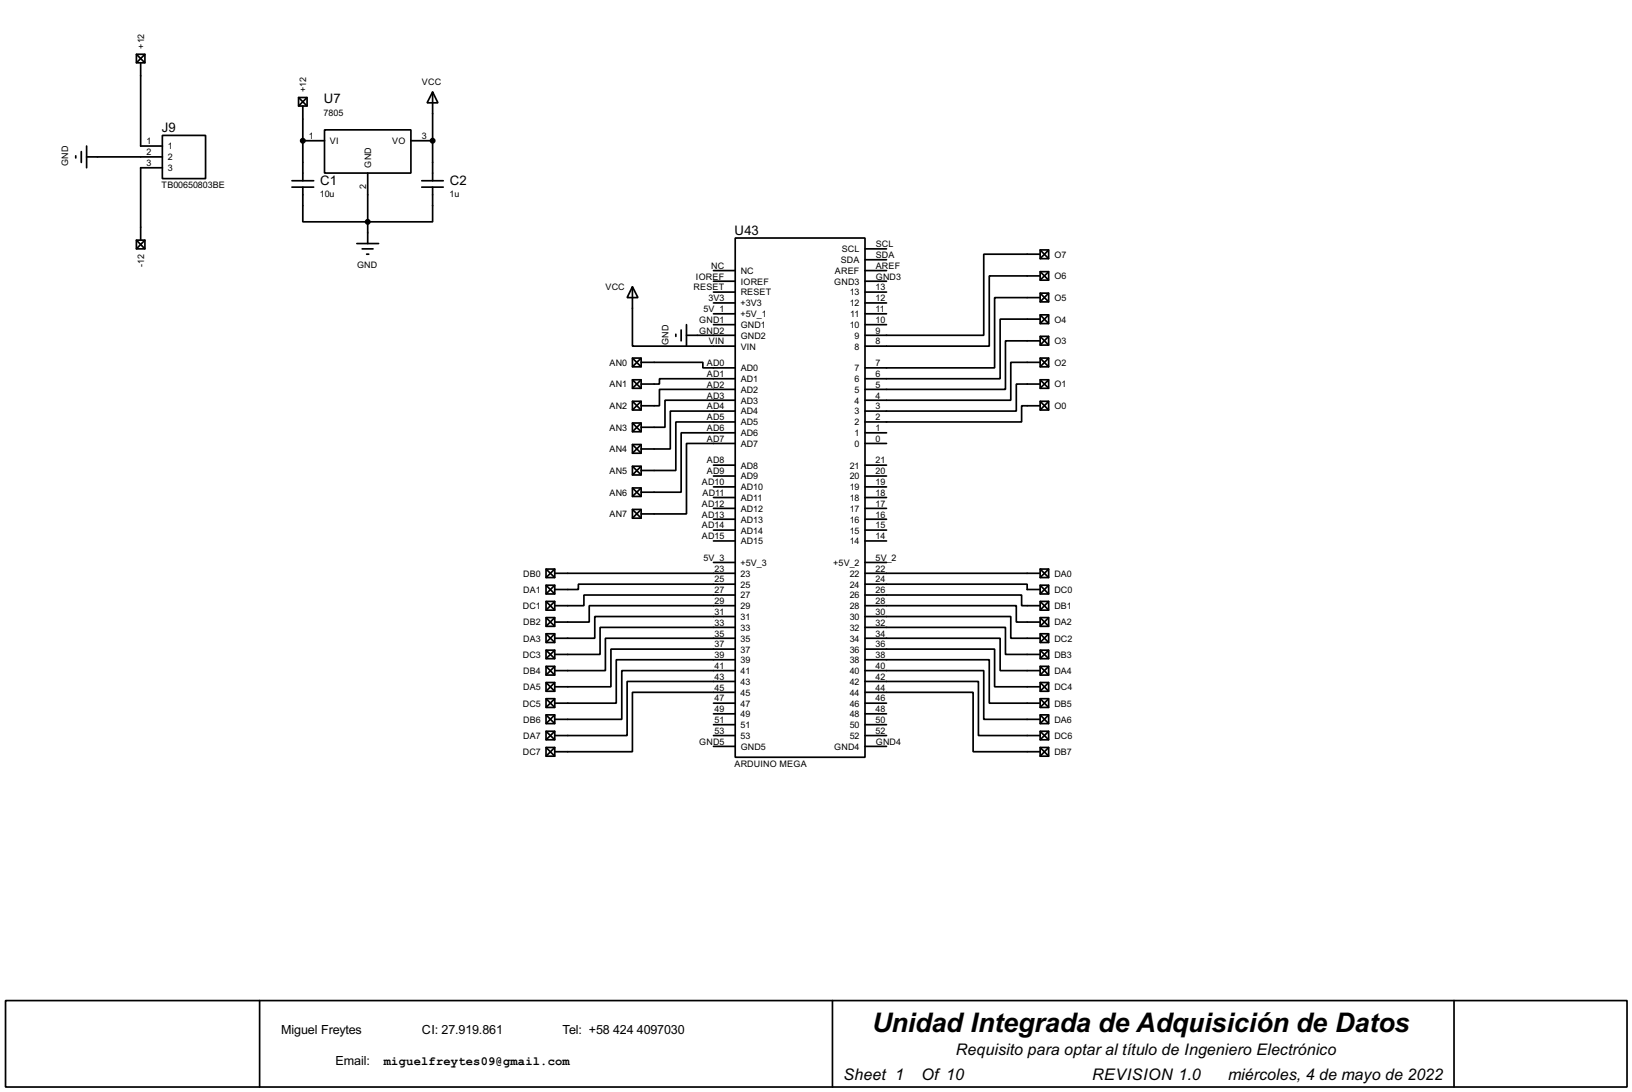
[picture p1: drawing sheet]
<svg xmlns="http://www.w3.org/2000/svg" width="383mm" height="256mm" viewBox="0 0 383 256" stroke-linecap="round" stroke-linejoin="round" font-family="sans-serif">
<g fill="none" stroke="#000" stroke-width=".4">
<path d="M32.1 12.8h2v2h-2zM32.1 12.8l2 2M33.1 14.8v19.5h5.1M34.1 12.8l-2 2M17.8 36.6v.5M19.1 35.6v2.6M20.4 36.9h17.8M20.4 34.3v5.1M38.2 31.8h10.1v10.2h-10.1zM38.2 39.4h-5.1v17M70.2 22.9h2v2h-2zM70.2 22.9l2 2"/>
<path d="M71.2 24.9v17.6M71.2 33.1h5.1M72.2 22.9l-2 2M76.3 30.5h20.3v10.2h-20.3zM96.6 33.1h5.1M101.7 21.6l1.2 2.6h-2.5zM101.7 21.6v20.9M32.1 56.4h2v2.1h-2zM32.1 56.4l2 2.1M34.1 56.4l-2 2.1M68.6 44h5.1M68.6 42.5h5.1"/>
<path d="M71.2 44v8.1h30.5v-8.1M83.9 57.2h5.1M85.1 58.5h2.6M86.2 59.7h.5M86.4 40.7v16.5M99.1 44h5.1M99.1 42.5h5.1M172.8 55.9h30.5v122h-30.5zM203.3 58.5h5M244.4 58.7h2v2.1h-2zM244.4 59.7h-13.2v19.1h-27.9M244.4 58.7l2 2.1"/>
<path d="M246.4 58.7l-2 2.1M148.6 67.4l1.3 2.5h-2.5zM148.6 67.4v13.9h24.2M158.8 78.5v.5M160.1 77.5v2.6M161.3 78.8h11.5M161.3 76.3v5M167.7 71.2h5.1M167.7 73.7h5.1M167.7 76.3h5.1M167.7 68.6h5.1M167.7 63.6h5.1"/>
<path d="M167.7 66.1h5.1M203.3 71.2h5M203.3 73.7h5M203.3 76.3h5M203.3 68.6h5M203.3 63.6h5M203.3 66.1h5M203.3 61h5M244.4 79h2v2.1h-2zM244.4 74h2v2h-2zM244.4 68.9h2v2h-2zM244.4 63.8h2v2h-2z"/>
<path d="M244.4 75h-9.4v14h-31.7M244.4 69.9h-10.7v16.5h-30.4M244.4 64.8h-11.9v16.5h-29.2M244.4 79l2 2.1M244.4 74l2 2M244.4 68.9l2 2M244.4 63.8l2 2M246.4 79l-2 2.1M246.4 74l-2 2M246.4 68.9l-2 2M246.4 63.8l-2 2M148.6 84.1h2.1v2.1h-2.1z"/>
<path d="M148.6 89.2h2.1v2h-2.1zM148.6 94.3h2.1v2h-2.1zM148.6 99.4h2.1v2h-2.1zM148.6 84.1l2.1 2.1M148.6 89.2l2.1 2M148.6 94.3l2.1 2M148.6 99.4l2.1 2M150.7 85.1h14.5v1.3h7.6M150.7 84.1l-2.1 2.1M150.7 89.2l-2.1 2M150.7 94.3l-2.1 2M150.7 99.4l-2.1 2"/>
<path d="M172.8 89h-17.8v1.2h-4.3M172.8 91.5h-17.8v3.8h-4.3M172.8 94h-16.5v6.4h-5.6M172.8 96.6h-15.3v8.9h-6.8M172.8 99.1h-14v11.4h-8.1M244.4 94.3h2v2h-2zM244.4 89.2h2v2h-2zM244.4 84.1h2v2.1h-2zM244.4 95.3h-4.3v3.8h-36.8M244.4 90.2h-5.6v6.4h-35.5M244.4 85.1h-6.9v8.9h-34.2M244.4 80.1h-8.1v11.4h-33"/>
<path d="M244.4 94.3l2 2M244.4 89.2l2 2M244.4 84.1l2 2.1M246.4 94.3l-2 2M246.4 89.2l-2 2M246.4 84.1l-2 2.1M148.6 104.4h2.1v2.1h-2.1zM148.6 109.5h2.1v2.1h-2.1zM148.6 114.6h2.1v2h-2.1zM148.6 119.7h2.1v2h-2.1zM148.6 104.4l2.1 2.1M148.6 109.5l2.1 2.1"/>
<path d="M148.6 114.6l2.1 2M148.6 119.7l2.1 2M150.7 104.4l-2.1 2.1M150.7 109.5l-2.1 2.1M150.7 114.6l-2.1 2M150.7 119.7l-2.1 2M167.7 119.4h5.1M167.7 116.9h5.1M167.7 114.4h5.1M167.7 111.8h5.1M167.7 109.3h5.1M172.8 101.7h-12.7v13.9h-9.4"/>
<path d="M172.8 104.2h-11.5v16.5h-10.6M203.3 104.2h5M203.3 101.7h5M203.3 119.4h5M203.3 116.9h5M203.3 114.4h5M203.3 111.8h5M203.3 109.3h5M128.3 133.7h2.1v2h-2.1zM128.3 137.5h2.1v2h-2.1zM128.3 133.7l2.1 2M128.3 137.5l2.1 2"/>
<path d="M130.4 134.7h42.4M130.4 133.7l-2.1 2M130.4 137.5l-2.1 2M167.7 132.1h5.1M167.7 127.1h5.1M167.7 124.5h5.1M167.7 122h5.1M172.8 137.2h-36.9v1.3h-5.5M172.8 139.8h-35.6v2.5h-6.8M203.3 137.2h38.1v1.3h3M203.3 139.8h36.8v2.5h4.3M203.3 134.7h41.1"/>
<path d="M203.3 132.1h5M203.3 127.1h5M203.3 124.5h5M203.3 122h5M244.4 133.7h2v2h-2zM244.4 137.5h2v2h-2zM244.4 133.7l2 2M244.4 137.5l2 2M246.4 133.7l-2 2M246.4 137.5l-2 2M128.3 141.3h2.1v2h-2.1zM128.3 145.1h2.1v2h-2.1z"/>
<path d="M128.3 148.9h2.1v2h-2.1zM128.3 152.7h2.1v2h-2.1zM128.3 156.5h2.1v2.1h-2.1zM128.3 141.3l2.1 2M128.3 145.1l2.1 2M128.3 148.9l2.1 2M128.3 152.7l2.1 2M128.3 156.5l2.1 2.1M130.4 141.3l-2.1 2M130.4 145.1l-2.1 2M130.4 148.9l-2.1 2M130.4 152.7l-2.1 2"/>
<path d="M130.4 156.5l-2.1 2.1M172.8 142.3h-34.3v3.8h-8.1M172.8 144.8h-33v5.1h-9.4M172.8 147.4h-31.8v6.3h-10.6M172.8 149.9h-30.5v7.6h-11.9M172.8 152.5h-29.2v8.8h-13.2M172.8 155h-28v10.2h-14.4M172.8 157.5h-26.7v11.5h-15.7M203.3 142.3h35.5v3.8h5.6M203.3 144.8h34.2v5.1h6.9M203.3 147.4h33v6.3h8.1M203.3 149.9h31.7v7.6h9.4"/>
<path d="M203.3 152.5h30.4v8.8h10.7M203.3 155h29.2v10.2h11.9M203.3 157.5h27.9v11.5h13.2M244.4 141.3h2v2h-2zM244.4 145.1h2v2h-2zM244.4 148.9h2v2h-2zM244.4 152.7h2v2h-2zM244.4 156.5h2v2.1h-2zM244.4 141.3l2 2M244.4 145.1l2 2M244.4 148.9l2 2M244.4 152.7l2 2"/>
<path d="M244.4 156.5l2 2.1M246.4 141.3l-2 2M246.4 145.1l-2 2M246.4 148.9l-2 2M246.4 152.7l-2 2M246.4 156.5l-2 2.1M128.3 160.3h2.1v2.1h-2.1zM128.3 164.1h2.1v2.1h-2.1zM128.3 167.9h2.1v2.1h-2.1zM128.3 171.8h2.1v2h-2.1zM128.3 175.6h2.1v2h-2.1zM128.3 160.3l2.1 2.1"/>
<path d="M128.3 164.1l2.1 2.1M128.3 167.9l2.1 2.1M128.3 171.8l2.1 2M128.3 175.6l2.1 2M130.4 160.3l-2.1 2.1M130.4 164.1l-2.1 2.1M130.4 167.9l-2.1 2.1M130.4 171.8l-2.1 2M130.4 175.6l-2.1 2M167.7 165.2h5.1M167.7 172.8h5.1M167.7 167.7h5.1"/>
<path d="M167.7 170.2h5.1M167.7 175.3h5.1M172.8 160.1h-25.4v12.7h-17M172.8 162.6h-24.2v14h-18.2M203.3 160.1h26.6v12.7h14.5M203.3 162.6h25.4v14h15.7M203.3 165.2h5M203.3 172.8h5M203.3 167.7h5M203.3 170.2h5M203.3 175.3h5M244.4 160.3h2v2.1h-2z"/>
<path d="M244.4 164.1h2v2.1h-2zM244.4 167.9h2v2.1h-2zM244.4 171.8h2v2h-2zM244.4 175.6h2v2h-2zM244.4 160.3l2 2.1M244.4 164.1l2 2.1M244.4 167.9l2 2.1M244.4 171.8l2 2M244.4 175.6l2 2M246.4 160.3l-2 2.1M246.4 164.1l-2 2.1M246.4 167.9l-2 2.1"/>
<path d="M246.4 171.8l-2 2M246.4 175.6l-2 2M1.3 235h381v20.3h-381zM61 235v20.3M195.6 235v20.3M341.7 235v20.3"/>
</g>
<g fill="#000">
<circle cx="71.2" cy="33.1" r=".2"/>
<circle cx="101.7" cy="33.1" r=".2"/>
</g>
<g fill="#000" stroke="#000" stroke-width=".4">
<circle cx="71.1" cy="33.1" r=".5"/>
<circle cx="101.6" cy="33.1" r=".5"/>
<circle cx="86.4" cy="52.1" r=".5"/>
</g>
<text font-size="7.1" x="204.9" y="242.3">Unidad Integrada de Adquisición de Datos</text>
<g font-size="4.2">
<text x="224.6" y="247.8">Requisito para optar al título de Ingeniero Electrónico</text>
<text x="198.2" y="253.7">Sheet 1</text>
<text x="216.5" y="253.7">Of 10</text>
<text x="256.6" y="253.7">REVISION 1.0</text>
<text x="288.6" y="253.7">miércoles, 4 de mayo de 2022</text>
</g>
<g font-size="3.5">
<text x="76.1" y="24.3">U7</text>
<text x="38" y="31">J9</text>
<text x="75.2" y="43.4">C1</text>
<text x="105.7" y="43.4">C2</text>
<text x="172.6" y="55.1">U43</text>
</g>
<g font-size="3.3">
<text x="66.1" y="242.8">Miguel Freytes</text>
<text x="99.2" y="242.8">CI: 27.919.861</text>
<text x="132.2" y="242.8">Tel: +58</text>
<text x="144.1" y="242.8">424</text>
<text x="149.7" y="242.8">4097030</text>
<text x="78.8" y="250.2">Email:</text>
</g>
<text font-size="3.2" x="90.2" y="250.2">miguelfreytes09@gmail.com</text>
<g font-size="2.4">
<text x="33.9" y="11.4" transform="rotate(-90 33.9 11.4)">+12</text>
<text x="72" y="21.6" transform="rotate(-90 72 21.6)">+12</text>
<text x="99.1" y="19.9">VCC</text>
<text x="76.1" y="27.2">7805</text>
<text x="34.5" y="33.9">1</text>
<text x="39.4" y="35.1">1</text>
<text x="72.6" y="32.7">1</text>
<text x="77.5" y="33.9">VI</text>
<text x="92.2" y="33.9">VO</text>
<text x="99.1" y="32.7">3</text>
<text x="16.1" y="39.1" transform="rotate(-90 16.1 39.1)">GND</text>
<text x="34.5" y="36.4">2</text>
<text x="34.5" y="39">3</text>
<text x="39.4" y="37.7">2</text>
<text x="39.4" y="40.2">3</text>
<text x="87.2" y="39.4" transform="rotate(-90 87.2 39.4)">GND</text>
<text x="38" y="44.1">TB00650803BE</text>
<text x="75.2" y="46.3">10u</text>
<text x="86" y="44.4" transform="rotate(-90 86 44.4)">2</text>
<text x="105.7" y="46.3">1u</text>
<text x="197.8" y="59.3">SCL</text>
<text x="205.8" y="58.1">SCL</text>
<text x="33.8" y="62.7" transform="rotate(-90 33.8 62.7)">-12</text>
<text x="83.9" y="63.1">GND</text>
<text x="163.5" y="65.6">IOREF</text>
<text x="167.1" y="63.1">NC</text>
<text x="174" y="64.3">NC</text>
<text x="196.2" y="64.3">AREF</text>
<text x="197.5" y="61.8">SDA</text>
<text x="205.8" y="63.1">AREF</text>
<text x="205.8" y="65.6">GND3</text>
<text x="205.8" y="60.6">SDA</text>
<text x="247.7" y="65.6">O6</text>
<text x="247.7" y="60.5">O7</text>
<text x="142.3" y="68.1">VCC</text>
<text x="163" y="68.2">RESET</text>
<text x="166.5" y="70.8">3V3</text>
<text x="174" y="72">+3V3</text>
<text x="174" y="66.9">IOREF</text>
<text x="174" y="69.4">RESET</text>
<text x="196" y="66.9">GND3</text>
<text x="199.7" y="72">12</text>
<text x="199.7" y="69.4">13</text>
<text x="205.8" y="70.8">12</text>
<text x="205.8" y="68.2">13</text>
<text x="247.7" y="70.7">O5</text>
<text x="164.3" y="75.8">GND1</text>
<text x="165.3" y="73.3">5V_1</text>
<text x="174" y="74.5">+5V_1</text>
<text x="174" y="77.1">GND1</text>
<text x="199.7" y="77.1">10</text>
<text x="199.8" y="74.5">11</text>
<text x="205.8" y="75.8">10</text>
<text x="205.8" y="73.3">11</text>
<text x="247.7" y="75.8">O4</text>
<text x="157.1" y="81" transform="rotate(-90 157.1 81)">GND</text>
<text x="164.3" y="78.3">GND2</text>
<text x="166.6" y="80.9">VIN</text>
<text x="174" y="79.6">GND2</text>
<text x="174" y="82.1">VIN</text>
<text x="200.8" y="82.1">8</text>
<text x="200.8" y="79.6">9</text>
<text x="205.8" y="80.9">8</text>
<text x="205.8" y="78.3">9</text>
<text x="247.7" y="80.8">O3</text>
<text x="143.2" y="85.9">AN0</text>
<text x="166.1" y="86">AD0</text>
<text x="166.1" y="88.5">AD1</text>
<text x="174" y="87.2">AD0</text>
<text x="174" y="89.8">AD1</text>
<text x="200.8" y="89.8">6</text>
<text x="200.8" y="87.2">7</text>
<text x="205.8" y="88.5">6</text>
<text x="205.8" y="86">7</text>
<text x="247.7" y="85.9">O2</text>
<text x="143.2" y="91">AN1</text>
<text x="166.1" y="91.1">AD2</text>
<text x="166.1" y="93.6">AD3</text>
<text x="174" y="92.3">AD2</text>
<text x="174" y="94.8">AD3</text>
<text x="200.8" y="94.8">4</text>
<text x="200.8" y="92.3">5</text>
<text x="205.8" y="93.6">4</text>
<text x="205.8" y="91.1">5</text>
<text x="247.7" y="91">O1</text>
<text x="143.2" y="96.1">AN2</text>
<text x="143.2" y="101.2">AN3</text>
<text x="166.1" y="96.2">AD4</text>
<text x="166.1" y="98.7">AD5</text>
<text x="166.1" y="101.2">AD6</text>
<text x="174" y="97.4">AD4</text>
<text x="174" y="99.9">AD5</text>
<text x="200.8" y="99.9">2</text>
<text x="200.8" y="97.4">3</text>
<text x="205.8" y="101.2">1</text>
<text x="205.8" y="98.7">2</text>
<text x="205.8" y="96.2">3</text>
<text x="247.7" y="96.1">O0</text>
<text x="143.2" y="106.3">AN4</text>
<text x="166.1" y="103.8">AD7</text>
<text x="174" y="102.5">AD6</text>
<text x="174" y="105">AD7</text>
<text x="200.8" y="105">0</text>
<text x="200.8" y="102.5">1</text>
<text x="205.8" y="103.8">0</text>
<text x="143.2" y="111.3">AN5</text>
<text x="164.9" y="114">AD10</text>
<text x="166.1" y="108.9">AD8</text>
<text x="166.1" y="111.4">AD9</text>
<text x="174" y="110.1">AD8</text>
<text x="174" y="112.6">AD9</text>
<text x="199.7" y="112.6">20</text>
<text x="199.7" y="110.1">21</text>
<text x="205.8" y="114">19</text>
<text x="205.8" y="111.4">20</text>
<text x="205.8" y="108.9">21</text>
<text x="143.2" y="116.4">AN6</text>
<text x="164.9" y="119">AD12</text>
<text x="165.1" y="116.5">AD11</text>
<text x="174" y="115.2">AD10</text>
<text x="174" y="117.7">AD11</text>
<text x="199.7" y="117.7">18</text>
<text x="199.7" y="115.2">19</text>
<text x="205.8" y="119">17</text>
<text x="205.8" y="116.5">18</text>
<text x="143.2" y="121.5">AN7</text>
<text x="164.9" y="121.6">AD13</text>
<text x="164.9" y="124.1">AD14</text>
<text x="174" y="120.2">AD12</text>
<text x="174" y="122.8">AD13</text>
<text x="174" y="125.3">AD14</text>
<text x="199.7" y="125.3">15</text>
<text x="199.7" y="122.8">16</text>
<text x="199.7" y="120.2">17</text>
<text x="205.8" y="124.1">15</text>
<text x="205.8" y="121.6">16</text>
<text x="164.9" y="126.7">AD15</text>
<text x="165.3" y="131.7">5V_3</text>
<text x="174" y="127.9">AD15</text>
<text x="199.7" y="127.9">14</text>
<text x="205.8" y="131.7">5V_2</text>
<text x="205.8" y="126.7">14</text>
<text x="122.9" y="135.5">DB0</text>
<text x="167.9" y="134.3">23</text>
<text x="167.9" y="136.8">25</text>
<text x="174" y="132.9">+5V_3</text>
<text x="174" y="135.5">23</text>
<text x="195.8" y="132.9">+5V_2</text>
<text x="199.7" y="135.5">22</text>
<text x="205.8" y="134.3">22</text>
<text x="205.8" y="136.8">24</text>
<text x="247.7" y="135.5">DA0</text>
<text x="122.8" y="143.1">DC1</text>
<text x="122.9" y="139.3">DA1</text>
<text x="167.9" y="139.4">27</text>
<text x="167.9" y="141.9">29</text>
<text x="174" y="138">25</text>
<text x="174" y="140.6">27</text>
<text x="174" y="143.1">29</text>
<text x="199.7" y="138">24</text>
<text x="199.7" y="140.6">26</text>
<text x="199.7" y="143.1">28</text>
<text x="205.8" y="139.4">26</text>
<text x="205.8" y="141.9">28</text>
<text x="247.7" y="139.3">DC0</text>
<text x="247.7" y="143.1">DB1</text>
<text x="122.9" y="146.9">DB2</text>
<text x="167.9" y="144.4">31</text>
<text x="167.9" y="147">33</text>
<text x="167.9" y="149.5">35</text>
<text x="174" y="145.6">31</text>
<text x="174" y="148.2">33</text>
<text x="199.7" y="145.6">30</text>
<text x="199.7" y="148.2">32</text>
<text x="205.8" y="144.4">30</text>
<text x="205.8" y="147">32</text>
<text x="205.8" y="149.5">34</text>
<text x="247.7" y="146.9">DA2</text>
<text x="122.8" y="154.5">DC3</text>
<text x="122.9" y="150.7">DA3</text>
<text x="167.9" y="152.1">37</text>
<text x="167.9" y="154.6">39</text>
<text x="174" y="150.7">35</text>
<text x="174" y="153.3">37</text>
<text x="174" y="155.8">39</text>
<text x="199.7" y="150.7">34</text>
<text x="199.7" y="153.3">36</text>
<text x="199.7" y="155.8">38</text>
<text x="205.8" y="152.1">36</text>
<text x="205.8" y="154.6">38</text>
<text x="247.7" y="150.7">DC2</text>
<text x="247.7" y="154.5">DB3</text>
<text x="122.9" y="158.3">DB4</text>
<text x="167.9" y="157.1">41</text>
<text x="167.9" y="159.7">43</text>
<text x="174" y="158.3">41</text>
<text x="174" y="160.9">43</text>
<text x="199.7" y="158.3">40</text>
<text x="199.7" y="160.9">42</text>
<text x="205.8" y="157.1">40</text>
<text x="205.8" y="159.7">42</text>
<text x="247.7" y="158.3">DA4</text>
<text x="122.8" y="166">DC5</text>
<text x="122.9" y="162.1">DA5</text>
<text x="167.9" y="162.2">45</text>
<text x="167.9" y="164.8">47</text>
<text x="167.9" y="167.3">49</text>
<text x="174" y="163.4">45</text>
<text x="174" y="166">47</text>
<text x="199.7" y="163.4">44</text>
<text x="199.7" y="166">46</text>
<text x="205.8" y="162.2">44</text>
<text x="205.8" y="164.8">46</text>
<text x="205.8" y="167.3">48</text>
<text x="247.7" y="162.1">DC4</text>
<text x="247.7" y="166">DB5</text>
<text x="122.9" y="169.8">DB6</text>
<text x="122.9" y="173.6">DA7</text>
<text x="167.9" y="169.8">51</text>
<text x="167.9" y="172.4">53</text>
<text x="174" y="168.5">49</text>
<text x="174" y="171">51</text>
<text x="174" y="173.6">53</text>
<text x="199.7" y="168.5">48</text>
<text x="199.7" y="171">50</text>
<text x="199.7" y="173.6">52</text>
<text x="205.8" y="169.8">50</text>
<text x="205.8" y="172.4">52</text>
<text x="247.7" y="169.8">DA6</text>
<text x="247.7" y="173.6">DC6</text>
<text x="122.8" y="177.4">DC7</text>
<text x="164.3" y="174.9">GND5</text>
<text x="174" y="176.1">GND5</text>
<text x="196" y="176.1">GND4</text>
<text x="205.8" y="174.9">GND4</text>
<text x="247.7" y="177.4">DB7</text>
<text x="172.6" y="180.1">ARDUINO MEGA</text>
</g>
</svg>
